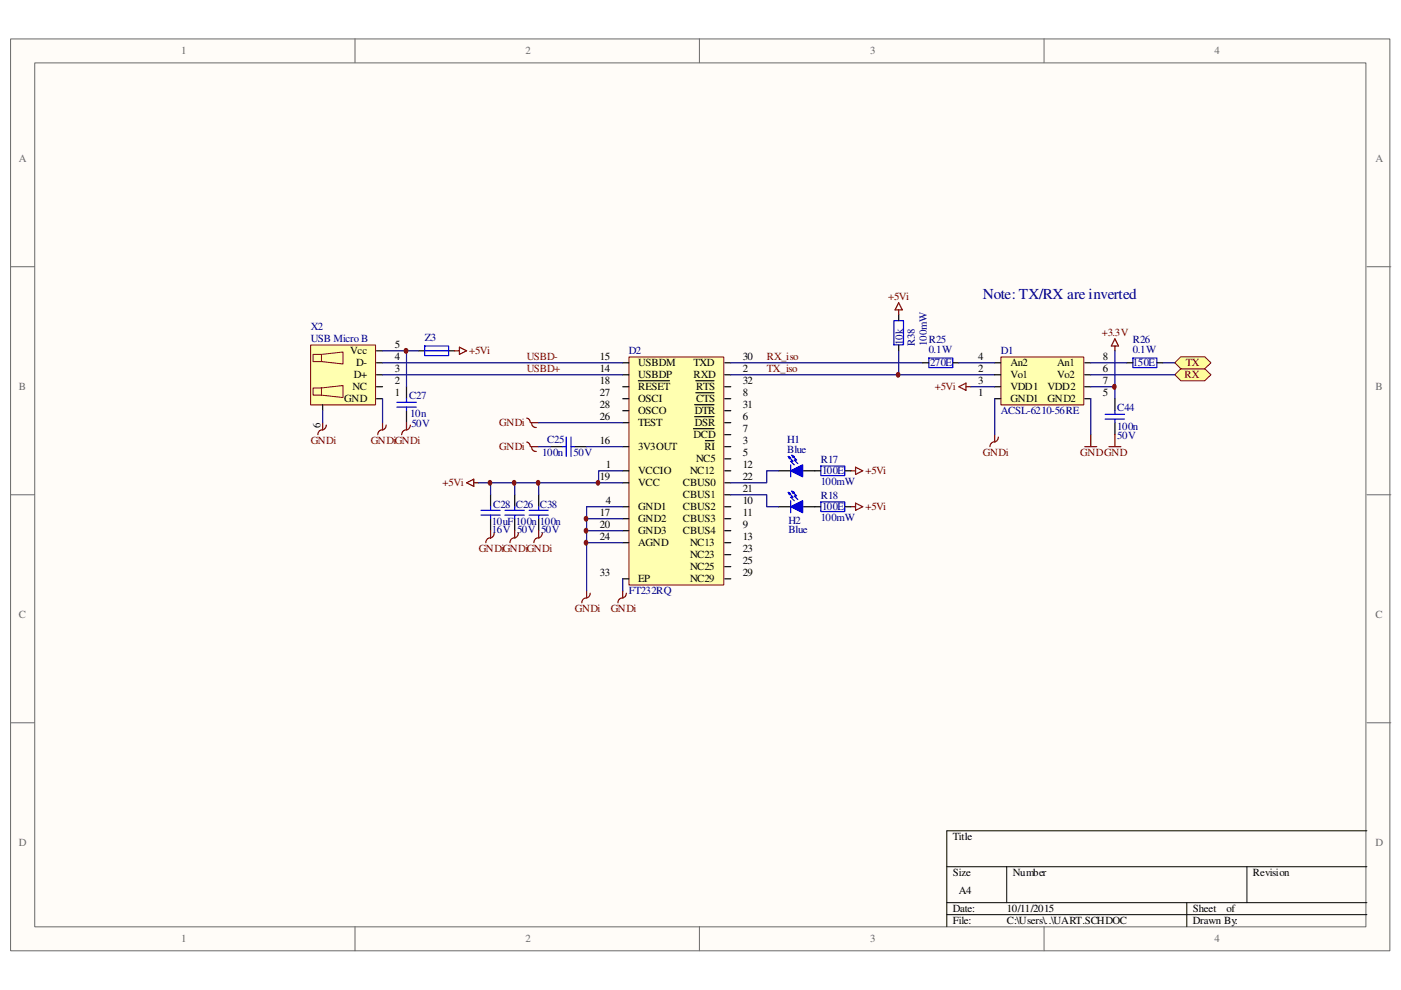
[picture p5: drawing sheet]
<svg xmlns="http://www.w3.org/2000/svg" width="297mm" height="210mm" viewBox="0 0 297 210" stroke-linecap="round" stroke-linejoin="round" font-family="sans-serif">
<path d="M2.3 8.3h292.4v193.3h-292.4z" fill="#fffcf8"/>
<path d="M2.2 8.3h292.5v193.3h-292.5z" fill="none" stroke="#696969" stroke-width=".21"/>
<path d="M7.4 13.4h282.2v183.1h-282.2z" fill="#fffcf8"/>
<g fill="none" stroke="#696969" stroke-width=".21">
<path d="M7.4 13.3h282.2v183.2h-282.2zM75.3 8.2v5.1M148.3 8.2v5.1M221.4 8.2v5.1M2.2 56.6h5.1M289.8 56.6h5.1M2.2 104.9h5.1M289.8 104.9h5.1M2.2 153.2h5.1M289.8 153.2h5.1M75.3 196.5v5.1M148.3 196.5v5.1"/>
<path d="M221.4 196.5v5.1"/>
</g>
<path d="M289.8 176.1h-89.1v20.4M200.7 183.8h89.1M200.7 191.4h89.1M200.7 193.9h89.1M213.4 183.8v7.6M251.6 191.4v5.1M264.4 183.8v7.6" fill="none" stroke="#000" stroke-width=".21"/>
<path d="M133.4 75.7h20.1v48.3h-20.1z" fill="#ffffb0"/>
<path d="M133.3 75.7h20.2v48.3h-20.2z" fill="none" stroke="#800000" stroke-width=".21"/>
<g fill="none" stroke="#000" stroke-width=".25">
<path d="M132 79.5h1.3M132 76.9h1.3M153.7 79.5h1.2M153.7 76.9h1.2M116.8 94.7h2.5M121.8 94.7h2.6M132 99.8h1.3M132 94.7h1.3M132 89.6h1.3M132 87.1h1.3M132 84.5h1.3M132 82h1.3"/>
<path d="M135.3 80.7h6.6M147 90.9h4.4M147.3 85.8h4.1M147.3 88.3h4.1M147.5 80.7h3.9M147.5 83.3h3.9M149.6 93.4h1.8M153.7 99.8h1.2M153.7 94.7h1.2M153.7 89.6h1.2M153.7 87.1h1.2M153.7 84.5h1.2"/>
<path d="M153.7 82h1.2M153.7 97.3h1.2M153.7 92.2h1.2M104 104.9v2.5M104 110v2.5M109.1 104.9v2.5M109.1 110v2.5M132 115.1h1.3M132 112.5h1.3M132 110h1.3M132 107.4h1.3M132 102.4h1.3"/>
<path d="M153.7 115.1h1.2M153.7 112.5h1.2M153.7 110h1.2M153.7 107.4h1.2M153.7 117.6h1.2M153.7 104.9h1.2M153.7 102.4h1.2M132 122.7h1.3M153.7 120.1h1.2M153.7 122.7h1.2"/>
</g>
<path d="M119.3 94.7h.8M120.1 92.7v4.1M121.1 92.7v4.1M121.1 94.7h.7M102 108.2h4M102 109.2h4M104 107.4v.8M104 109.2v.8M107.1 108.2h4.1M107.1 109.2h4.1M109.1 107.4v.8M109.1 109.2v.8" fill="none" stroke="#00f" stroke-width=".25"/>
<path d="M132 99.8h-5.1v2.6M109.1 102.4v2.5M124.4 115.1h7.6M124.4 112.5h7.6M124.4 110h7.6M132 102.4h-28v2.5M132 107.4h-7.6v17.9M132 122.7v2.6" fill="none" stroke="#000080" stroke-width=".25"/>
<path d="M104 114.1h-.1a.93 .93 0 0 0-.9 1M104 112.5v1.5M104.8 113a.98 .98 0 0 1-.8 1M109.1 114.1a.91 .91 0 0 0-1 1M109.1 112.5v1.5M109.9 113a1.02 1.02 0 0 1-.8 1M124.4 125.3l-.1 1.5a.93 .93 0 0 0-.9 1M125.1 125.8a.9 .9 0 0 1-.7 .9M132 125.3v1.5a.91 .91 0 0 0-1 1M132.8 125.8a.94 .94 0 0 1-.8 .9" fill="none" stroke="#800000" stroke-width=".25"/>
<path d="M65.9 73.2h13.7v12.7h-13.7z" fill="#ffffb0"/>
<path d="M65.9 73.2h13.7v12.7h-13.7zM68.2 75.1h-1.8v1.6h1.8v-1.6l4.5-.5v2.6l-4.5-.5M68.2 82.3h-1.8v1.5h1.8v-1.5l4.5-.6v2.6l-4.5-.5" fill="none" stroke="#800000" stroke-width=".21"/>
<path d="M79.8 76.9h1.3M79.8 79.5h1.3M79.8 74.4h1.3M88.8 74.4h1.2M95.1 74.4h1.3M68.4 85.8v1.3M79.8 84.5h1.3M79.8 82h1.3M86.2 82v2.5M86.2 87.1v2.5M165.1 107.4h2.5M170.2 107.4h2.6" fill="none" stroke="#000" stroke-width=".25"/>
<path d="M68.4 91.2l-.1-.1a.91 .91 0 0 0-.9 1.1M68.4 89.6v1.5M69.2 90.1a1.02 1.02 0 0 1-.8 1M81.1 91.2l-.1-.1a.93 .93 0 0 0-.9 1.1M81.1 89.6v1.5M81.9 90.1a.98 .98 0 0 1-.8 1M86.2 89.6v1.5M87 90.1a1.12 1.12 0 0 1-1.3 1.1l-.5 .6v.4M111.7 93.7a.97 .97 0 0 1 .7 1M111.7 88.6a.93 .93 0 0 1 .7 1M114.2 94.7h-1.5a.92 .92 0 0 0 1 1M114.2 89.6h-1.5a.92 .92 0 0 0 1 1" fill="none" stroke="#800000" stroke-width=".25"/>
<path d="M81.1 76.9h50.9M81.1 79.5h50.9M81.1 74.4h7.7M86.2 74.4v7.6M154.9 76.9h40.8M154.9 79.5h56M68.4 87.1v2.5M81.1 84.5v5.1M114.2 94.7h2.6M114.2 89.6h17.8M124.4 94.7h7.6" fill="none" stroke="#000080" stroke-width=".25"/>
<path d="M90 73.4h5.1v2h-5.1zM90 74.4h5.1M84.2 85.3h4.1M84.2 86.3h4.1M86.2 84.5v.8M86.2 86.3v.8" fill="none" stroke="#00f" stroke-width=".25"/>
<path d="M167.6 107.4l2.6-1.2v2.5z" fill="#00f"/>
<path d="M167.1 104.4l.5 .2-.2 .3-.3-.5 1 1h-.5l.8 .8M167.6 107.4l2.6-1.2v2.5zM167.6 106.2v2.5M167.9 104.1l.5 .3-.3 .2-.2-.5 1 1.1h-.5l.8 .7" fill="none" stroke="#00f" stroke-width=".25"/>
<path d="M165.1 99.8h2.5M170.2 99.8h2.6" fill="none" stroke="#000" stroke-width=".25"/>
<path d="M167.6 99.8l2.6-1.2v2.5z" fill="#00f"/>
<path d="M167.1 96.8l.5 .2-.2 .3-.3-.5 1 1h-.5l.8 .8M167.6 99.8l2.6-1.2v2.5zM167.6 98.6v2.5M167.9 96.5l.5 .3-.3 .2-.2-.5 1 1h-.5l.8 .8M174 98.8h5.1v2h-5.1zM112.2 108.2h4M112.2 109.2h4M114.2 107.4v.8M114.2 109.2v.8M174 106.4h5.1v2.1h-5.1z" fill="none" stroke="#00f" stroke-width=".25"/>
<path d="M96.4 74.4h1M97.4 73.6l1.5 .8-1.5 .7zM180.4 99.8h1M181.4 99.1l1.5 .7-1.5 .8zM98.9 102.4l1.6-.8v1.5zM100.5 102.4h1M114.2 114.1h-.1a.91 .91 0 0 0-.9 1M114.2 112.5v1.5M115 113a1.02 1.02 0 0 1-.8 1M180.4 107.4h1M181.4 106.7l1.5 .7-1.5 .8z" fill="none" stroke="#800000" stroke-width=".25"/>
<path d="M165.1 99.8h-2.5v2.6h-7.7M101.5 102.4h2.5M114.2 102.4v2.5M154.9 104.9h7.7v2.5h2.5" fill="none" stroke="#000080" stroke-width=".25"/>
<path d="M172.8 99.8h1.2M179.1 99.8h1.3M114.2 104.9v2.5M114.2 110v2.5M172.8 107.4h1.2M179.1 107.4h1.3" fill="none" stroke="#000" stroke-width=".25"/>
<path d="M249.1 79.5l1.3-1.3h5l1.3 1.3-1.3 1.2h-5z" fill-rule="evenodd" fill="#ffff80"/>
<path d="M249.1 79.5l1.3-1.3h5l1.3 1.3-1.3 1.2h-5z" fill="none" stroke="#800000" stroke-width=".21"/>
<path d="M249.1 76.9l1.3-1.3h5l1.3 1.3-1.3 1.3h-5z" fill-rule="evenodd" fill="#ffff80"/>
<path d="M249.1 76.9l1.3-1.3h5l1.3 1.3-1.3 1.3h-5z" fill="none" stroke="#800000" stroke-width=".21"/>
<path d="M85.9 73.9a.46 .46 0 0 1 .6 .5 .46 .46 0 0 1-.6 .4 .59 .59 0 0 1 0-.9z" fill-rule="evenodd" fill="#800000"/>
<path d="M85.9 73.9a.46 .46 0 0 1 .6 .5 .46 .46 0 0 1-.6 .4 .59 .59 0 0 1 0-.9z" fill="none" stroke="#800000" stroke-width=".21"/>
<path d="M103.7 101.9a.45 .45 0 0 1 .6 .5 .45 .45 0 0 1-.6 .4 .6 .6 0 0 1 0-.9z" fill-rule="evenodd" fill="#800000"/>
<path d="M103.7 101.9a.45 .45 0 0 1 .6 .5 .45 .45 0 0 1-.6 .4 .6 .6 0 0 1 0-.9z" fill="none" stroke="#800000" stroke-width=".21"/>
<path d="M108.8 101.9a.45 .45 0 0 1 .6 .5 .45 .45 0 0 1-.6 .4 .6 .6 0 0 1 0-.9z" fill-rule="evenodd" fill="#800000"/>
<path d="M108.8 101.9a.45 .45 0 0 1 .6 .5 .45 .45 0 0 1-.6 .4 .6 .6 0 0 1 0-.9z" fill="none" stroke="#800000" stroke-width=".21"/>
<path d="M113.9 101.9a.45 .45 0 0 1 .6 .5 .45 .45 0 0 1-.6 .4 .6 .6 0 0 1 0-.9z" fill-rule="evenodd" fill="#800000"/>
<path d="M113.9 101.9a.45 .45 0 0 1 .6 .5 .45 .45 0 0 1-.6 .4 .6 .6 0 0 1 0-.9z" fill="none" stroke="#800000" stroke-width=".21"/>
<path d="M124.1 114.6a.45 .45 0 0 1 .5 .5 .45 .45 0 0 1-.5 .4 .6 .6 0 0 1 0-.9z" fill-rule="evenodd" fill="#800000"/>
<path d="M124.1 114.6a.45 .45 0 0 1 .5 .5 .45 .45 0 0 1-.5 .4 .6 .6 0 0 1 0-.9z" fill="none" stroke="#800000" stroke-width=".21"/>
<path d="M124.1 112.1a.46 .46 0 0 1 .5 .4 .46 .46 0 0 1-.5 .5 .61 .61 0 0 1 0-.9z" fill-rule="evenodd" fill="#800000"/>
<path d="M124.1 112.1a.46 .46 0 0 1 .5 .4 .46 .46 0 0 1-.5 .5 .61 .61 0 0 1 0-.9z" fill="none" stroke="#800000" stroke-width=".21"/>
<path d="M124.1 109.5a.46 .46 0 0 1 .5 .5 .46 .46 0 0 1-.5 .4 .61 .61 0 0 1 0-.9z" fill-rule="evenodd" fill="#800000"/>
<path d="M124.1 109.5a.46 .46 0 0 1 .5 .5 .46 .46 0 0 1-.5 .4 .61 .61 0 0 1 0-.9z" fill="none" stroke="#800000" stroke-width=".21"/>
<path d="M126.6 101.9a.45 .45 0 0 1 .6 .5 .45 .45 0 0 1-.6 .4 .6 .6 0 0 1 0-.9z" fill-rule="evenodd" fill="#800000"/>
<path d="M126.6 101.9a.45 .45 0 0 1 .6 .5 .45 .45 0 0 1-.6 .4 .6 .6 0 0 1 0-.9z" fill="none" stroke="#800000" stroke-width=".21"/>
<path d="M212.3 75.7h17.5v10.2h-17.5z" fill="#ffffb0"/>
<path d="M212.2 75.7h17.6v10.2h-17.6z" fill="none" stroke="#800000" stroke-width=".21"/>
<g fill="none" stroke="#000" stroke-width=".25">
<path d="M195.7 76.9h1.2M202 76.9h1.3M210.9 79.5h1.3M210.9 76.9h1.3M230 79.5h1.3M230 76.9h1.3M238.9 76.9h1.3M245.3 76.9h1.2M210.9 84.5h1.3M210.9 82h1.3M230 84.5h1.3M230 82h1.3"/>
<path d="M236.4 84.5v2.6M236.4 89.6v2.6"/>
</g>
<path d="M236.4 71.8l.7 1.6h-1.5zM236.4 73.4v1M203.3 82l1.5-.8v1.6zM204.8 82h1M210.9 93.7h-.1a.89 .89 0 0 0-.9 1M210.9 92.2v1.5a.98 .98 0 0 0 .8-1M230 94.7h2.5M231.3 92.2v2.5M235.1 94.7h2.6M236.4 92.2v2.5" fill="none" stroke="#800000" stroke-width=".25"/>
<path d="M196.9 75.9h5.1v2h-5.1zM240.2 75.9h5.1v2h-5.1zM234.3 87.8h4.1M234.3 88.9h4.1M236.4 87.1v.7M236.4 88.9v.7" fill="none" stroke="#00f" stroke-width=".25"/>
<path d="M203.3 76.9h7.6M231.3 76.9h7.6M231.3 79.5h17.8M236.4 74.4v7.6M246.5 76.9h2.6M210.9 84.5v7.7M231.3 82h5.1v2.5M231.3 84.5v7.7" fill="none" stroke="#000080" stroke-width=".25"/>
<path d="M236.1 81.6a.46 .46 0 0 1 .5 .4 .46 .46 0 0 1-.5 .4 .61 .61 0 0 1 0-.8z" fill-rule="evenodd" fill="#800000"/>
<path d="M236.1 81.6a.46 .46 0 0 1 .5 .4 .46 .46 0 0 1-.5 .4 .61 .61 0 0 1 0-.8z" fill="none" stroke="#800000" stroke-width=".21"/>
<path d="M190.5 74.4v5.1M205.8 82h5.1" fill="none" stroke="#000080" stroke-width=".25"/>
<path d="M189.5 68h2.1v5.1h-2.1z" fill="none" stroke="#00f" stroke-width=".25"/>
<path d="M190.5 66.7v1.3M190.5 73.1v1.3" fill="none" stroke="#000" stroke-width=".25"/>
<path d="M190.5 64.2l.8 1.5h-1.5zM190.5 65.7v1" fill="none" stroke="#800000" stroke-width=".25"/>
<path d="M190.2 79a.46 .46 0 0 1 .6 .5 .46 .46 0 0 1-.6 .4 .61 .61 0 0 1 0-.9z" fill-rule="evenodd" fill="#800000"/>
<path d="M190.2 79a.46 .46 0 0 1 .6 .5 .46 .46 0 0 1-.6 .4 .61 .61 0 0 1 0-.9z" fill="none" stroke="#800000" stroke-width=".21"/>
<text font-size="3.2" fill="#000080" x="208.4" y="63.5">Note: TX/RX are inverted</text>
<g font-size="2.3" fill="#696969">
<text x="38.4" y="11.5">1</text>
<text x="111.4" y="11.5">2</text>
<text x="184.5" y="11.5">3</text>
<text x="257.5" y="11.5">4</text>
<text x="4" y="34.4">A</text>
<text x="291.6" y="34.4">A</text>
<text x="4" y="82.7">B</text>
<text x="291.6" y="82.7">B</text>
<text x="4" y="131.1">C</text>
<text x="291.6" y="131.1">C</text>
<text x="4" y="179.4">D</text>
<text x="291.6" y="179.4">D</text>
<text x="38.4" y="199.8">1</text>
<text x="111.4" y="199.8">2</text>
<text x="184.5" y="199.8">3</text>
<text x="257.5" y="199.8">4</text>
</g>
<g font-size="2.3" fill="#800000">
<text x="188.3" y="63.7">+5Vi</text>
<text x="233.6" y="71.3">+3.3V</text>
<text x="99.5" y="75.1">+5Vi</text>
<text x="111.7" y="76.4">USBD-</text>
<text x="162.6" y="76.4">RX_iso</text>
<text x="251.4" y="77.6">TX</text>
<text x="111.7" y="78.9">USBD+</text>
<text x="162.6" y="78.9">TX_iso</text>
<text x="198.2" y="82.7">+5Vi</text>
<text x="251.2" y="80.2">RX</text>
<text x="65.9" y="94.2">GNDi</text>
<text x="78.6" y="94.2">GNDiGNDi</text>
<text x="105.8" y="95.5">GNDi</text>
<text x="105.8" y="90.4">GNDi</text>
<text x="183.5" y="100.5">+5Vi</text>
<text x="208.4" y="96.7">GNDi</text>
<text x="229" y="96.7">GNDGND</text>
<text x="93.8" y="103.1">+5Vi</text>
<text x="183.5" y="108.2">+5Vi</text>
<text x="101.5" y="117.1">GNDiGNDiGNDi</text>
<text x="121.9" y="129.8">GNDi</text>
<text x="129.5" y="129.8">GNDi</text>
</g>
<g font-size="2.3" fill="#000080">
<text x="65.9" y="70">X2</text>
<text x="65.9" y="72.6">USB Micro B</text>
<text x="90" y="72.3">Z3</text>
<text x="133.3" y="75.1">D2</text>
<text x="191.4" y="73.1" transform="rotate(-90 191.4 73.1)">10k</text>
<text x="194" y="73.4" transform="rotate(-90 194 73.4)">R38</text>
<text x="196.5" y="73.4" transform="rotate(-90 196.5 73.4)">100mW</text>
<text x="196.9" y="74.8">0.1W</text>
<text x="196.9" y="72.8">R25</text>
<text x="197.2" y="77.6">270E</text>
<text x="212.2" y="75.1">D1</text>
<text x="240.2" y="77.6">150E</text>
<text x="240.2" y="74.8">0.1W</text>
<text x="240.2" y="72.8">R26</text>
<text x="86.7" y="84.5">C27</text>
<text x="87" y="88.3">10n</text>
<text x="212.2" y="87.8">ACSL-6210-56RE</text>
<text x="236.9" y="87.1">C44</text>
<text x="87.2" y="90.6">50V</text>
<text x="116" y="93.9">C25</text>
<text x="166.9" y="96">Blue</text>
<text x="166.9" y="93.9">H1</text>
<text x="236.9" y="91.1">100n</text>
<text x="236.9" y="93.2">50V</text>
<text x="115" y="96.7">100n</text>
<text x="121.6" y="96.7">50V</text>
<text x="174" y="98.3">R17</text>
<text x="174.3" y="100.5">100E</text>
<text x="104.6" y="107.7">C28 C26 C38</text>
<text x="174" y="105.9">R18</text>
<text x="174" y="102.8">100mW</text>
<text x="104.3" y="111.3">10uF</text>
<text x="104.3" y="113">16V 50V 50V</text>
<text x="109.4" y="111.3">100n</text>
<text x="114.5" y="111.3">100n</text>
<text x="167.2" y="113">Blue</text>
<text x="167.2" y="111">H2</text>
<text x="174" y="110.4">100mW</text>
<text x="174.3" y="108.2">100E</text>
<text x="133.3" y="126">FT232RQ</text>
</g>
<g font-size="2.3">
<text x="74.2" y="75.1">Vcc</text>
<text x="75.5" y="77.6">D-</text>
<text x="83.7" y="73.8">5</text>
<text x="83.7" y="76.4">4</text>
<text x="127.2" y="76.4">15</text>
<text x="135.3" y="77.6">USBDM</text>
<text x="147.1" y="77.6">TXD</text>
<text x="157.5" y="76.4">30</text>
<text x="207.4" y="76.4">4</text>
<text x="214.2" y="77.6">An2</text>
<text x="224.2" y="77.6">An1</text>
<text x="233.8" y="76.4">8</text>
<text x="74.8" y="82.7">NC</text>
<text x="75" y="80.2">D+</text>
<text x="83.7" y="81.4">2</text>
<text x="83.7" y="84">1</text>
<text x="83.7" y="78.9">3</text>
<text x="127.2" y="84">27</text>
<text x="127.2" y="81.4">18</text>
<text x="127.2" y="78.9">14</text>
<text x="135.3" y="82.7">RESET</text>
<text x="135.3" y="80.2">USBDP</text>
<text x="147.1" y="80.2">RXD</text>
<text x="147.6" y="82.7">RTS</text>
<text x="157.5" y="78.9">2</text>
<text x="157.5" y="84">8</text>
<text x="157.5" y="81.4">32</text>
<text x="207.4" y="84">1</text>
<text x="207.4" y="78.9">2</text>
<text x="207.4" y="81.4">3</text>
<text x="214.2" y="80.2">Vo1</text>
<text x="214.2" y="82.7">VDD1</text>
<text x="222.1" y="82.7">VDD2</text>
<text x="224.2" y="80.2">Vo2</text>
<text x="233.8" y="84">5</text>
<text x="233.8" y="81.4">7</text>
<text x="233.8" y="78.9">6</text>
<text x="73" y="85.3">GND</text>
<text x="127.2" y="89.1">26</text>
<text x="127.2" y="86.6">28</text>
<text x="135.3" y="87.8">OSCO</text>
<text x="135.3" y="85.3">OSCI</text>
<text x="147.3" y="87.8">DTR</text>
<text x="147.6" y="85.3">CTS</text>
<text x="157.5" y="89.1">6</text>
<text x="157.5" y="86.6">31</text>
<text x="214.2" y="85.3">GND1</text>
<text x="222.1" y="85.3">GND2</text>
<text x="68" y="90.7" transform="rotate(-90 68 90.7)">6</text>
<text x="127.2" y="94.2">16</text>
<text x="135.3" y="95.5">3V3OUT</text>
<text x="135.3" y="90.4">TEST</text>
<text x="147.1" y="92.9">DCD</text>
<text x="147.3" y="90.4">DSR</text>
<text x="149.3" y="95.5">RI</text>
<text x="157.5" y="94.2">3</text>
<text x="157.5" y="91.7">7</text>
<text x="127.2" y="101.8">19</text>
<text x="128.5" y="99.3">1</text>
<text x="135.3" y="100.5">VCCIO</text>
<text x="146.3" y="100.5">NC12</text>
<text x="147.6" y="98">NC5</text>
<text x="157.5" y="101.8">22</text>
<text x="157.5" y="99.3">12</text>
<text x="157.5" y="96.7">5</text>
<text x="128.5" y="106.9">4</text>
<text x="135.3" y="103.1">VCC</text>
<text x="144.8" y="105.6">CBUS1</text>
<text x="144.8" y="103.1">CBUS0</text>
<text x="157.5" y="106.9">10</text>
<text x="157.5" y="104.4">21</text>
<text x="127.2" y="112">20</text>
<text x="127.2" y="109.4">17</text>
<text x="135.3" y="113.3">GND3</text>
<text x="135.3" y="110.7">GND2</text>
<text x="135.3" y="108.2">GND1</text>
<text x="144.8" y="113.3">CBUS4</text>
<text x="144.8" y="110.7">CBUS3</text>
<text x="144.8" y="108.2">CBUS2</text>
<text x="157.5" y="112">9</text>
<text x="157.5" y="109.4">11</text>
<text x="127.2" y="114.6">24</text>
<text x="135.3" y="115.8">AGND</text>
<text x="146.3" y="115.8">NC13</text>
<text x="146.3" y="118.4">NC23</text>
<text x="157.5" y="114.6">13</text>
<text x="157.5" y="117.1">23</text>
<text x="157.5" y="119.6">25</text>
<text x="127.2" y="122.2">33</text>
<text x="135.3" y="123.4">EP</text>
<text x="146.3" y="120.9">NC25</text>
<text x="146.3" y="123.4">NC29</text>
<text x="157.5" y="122.2">29</text>
<text x="202" y="178.1">Title</text>
<text x="202" y="185.8">Size</text>
<text x="214.8" y="185.8">Number</text>
<text x="265.6" y="185.8">Revision</text>
<text x="203.3" y="189.6">A4</text>
<text x="202" y="193.4">Date:</text>
<text x="202" y="196">File:</text>
<text x="213.5" y="193.4">10/11/2015</text>
<text x="213.5" y="196">C:\Users\..\UART.SCHDOC</text>
<text x="252.9" y="193.4">Sheet</text>
<text x="252.9" y="196">Drawn By:</text>
<text x="260.1" y="193.4">of</text>
</g>
</svg>
